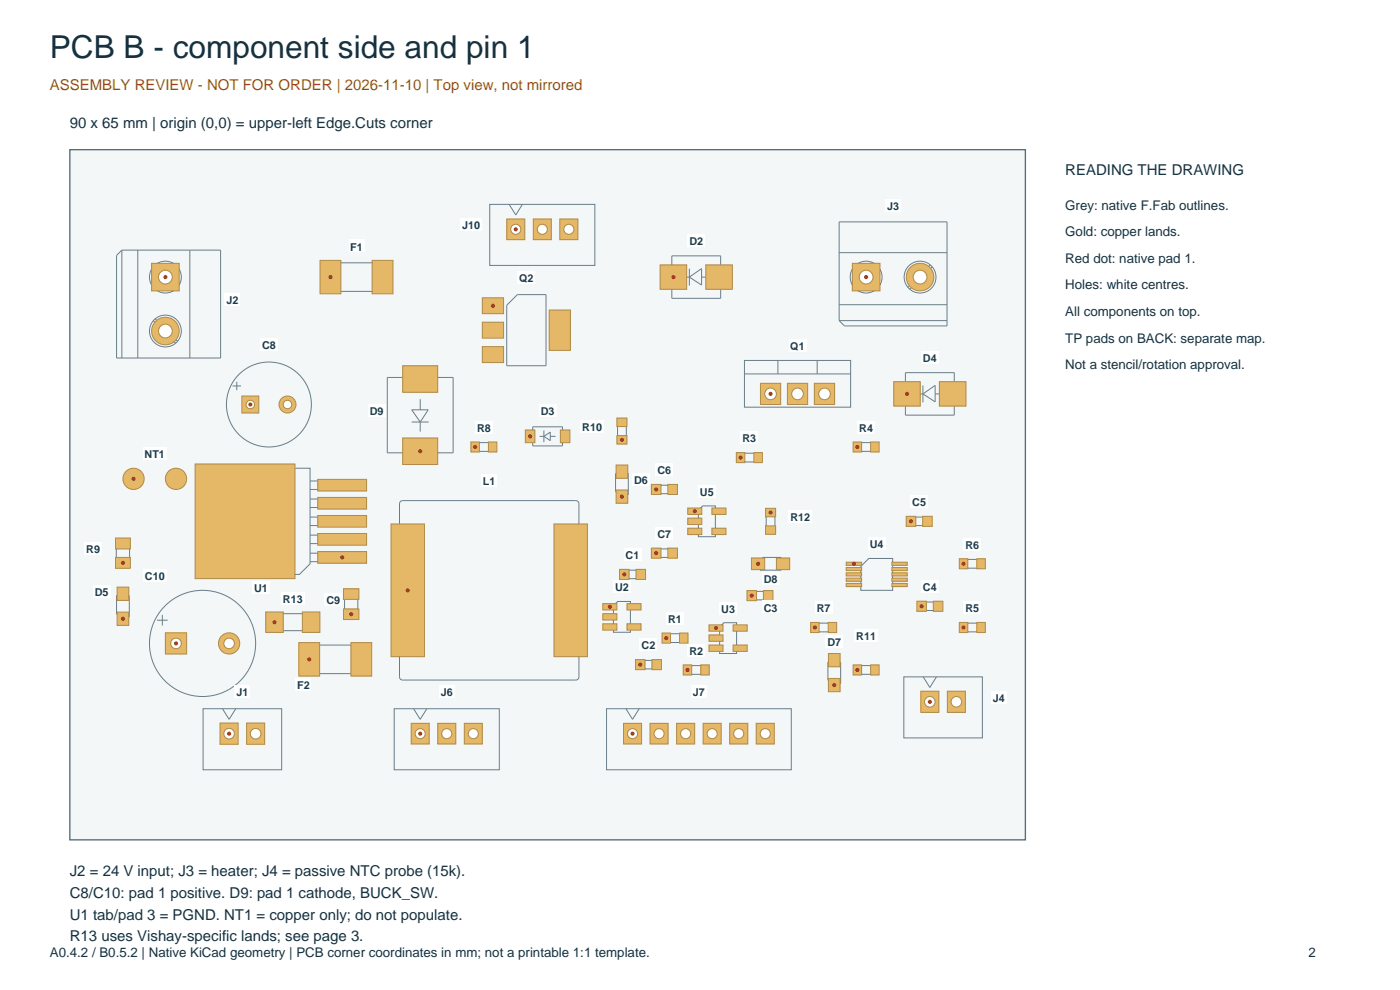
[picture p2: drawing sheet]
<svg xmlns="http://www.w3.org/2000/svg" width="297mm" height="210mm" viewBox="0 0 297 210" stroke-linecap="round" stroke-linejoin="round" font-family="sans-serif">
<path d="M14.8 31.8h202.7v146.4h-202.7z" fill-rule="evenodd" fill="#f3f7f8" stroke="#546c78" stroke-width=".28"/>
<path d="M132.4 120.9h3.6v1.8h-3.6z" fill="none" stroke="#687d89" stroke-width=".21"/>
<path d="M131.4 120.8h2.1v2.1h-2.1z" fill-rule="evenodd" fill="#e5b867" stroke="#ae8943" stroke-width=".21"/>
<circle cx="132.4" cy="121.8" r=".44" fill="#a62f24"/>
<path d="M134.9 120.8h2.1v2.1h-2.1z" fill-rule="evenodd" fill="#e5b867" stroke="#ae8943" stroke-width=".21"/>
<path d="M132.4 116.3h3.6v2.7h-3.6z" fill-rule="evenodd" fill="#fff"/>
<g fill="none" stroke="#687d89" stroke-width=".21">
<path d="M33.3 131.6h2.3M34.4 130.4v2.3"/>
<circle cx="43" cy="136.5" r="11.3"/>
</g>
<path d="M35.1 134.2h4.5v4.5h-4.5z" fill-rule="evenodd" fill="#e5b867" stroke="#ae8943" stroke-width=".21"/>
<circle cx="37.3" cy="136.5" r="1.13" fill="#fff" stroke="#ae8943" stroke-width=".21"/>
<circle cx="37.3" cy="136.5" r=".44" fill="#a62f24"/>
<circle cx="48.6" cy="136.5" r="2.25" fill="#e5b867" stroke="#ae8943" stroke-width=".21"/>
<circle cx="48.6" cy="136.5" r="1.13" fill="#fff" stroke="#ae8943" stroke-width=".21"/>
<path d="M30.4 120.7h4.9v2.6h-4.9z" fill-rule="evenodd" fill="#fff"/>
<path d="M135.8 140.1h3.6v1.8h-3.6z" fill="none" stroke="#687d89" stroke-width=".21"/>
<path d="M134.8 139.9h2v2.2h-2z" fill-rule="evenodd" fill="#e5b867" stroke="#ae8943" stroke-width=".21"/>
<circle cx="135.8" cy="141" r=".44" fill="#a62f24"/>
<path d="M138.3 139.9h2v2.2h-2z" fill-rule="evenodd" fill="#e5b867" stroke="#ae8943" stroke-width=".21"/>
<path d="M135.8 135.5h3.6v2.6h-3.6z" fill-rule="evenodd" fill="#fff"/>
<path d="M159.4 125.4h3.6v1.8h-3.6z" fill="none" stroke="#687d89" stroke-width=".21"/>
<path d="M158.5 125.3h2v2.1h-2z" fill-rule="evenodd" fill="#e5b867" stroke="#ae8943" stroke-width=".21"/>
<circle cx="159.5" cy="126.3" r=".44" fill="#a62f24"/>
<path d="M162 125.3h2v2.1h-2z" fill-rule="evenodd" fill="#e5b867" stroke="#ae8943" stroke-width=".21"/>
<path d="M161.7 127.4h3.6v2.7h-3.6z" fill-rule="evenodd" fill="#fff"/>
<path d="M195.5 127.7h3.6v1.8h-3.6z" fill="none" stroke="#687d89" stroke-width=".21"/>
<path d="M194.5 127.5h2v2.2h-2z" fill-rule="evenodd" fill="#e5b867" stroke="#ae8943" stroke-width=".21"/>
<circle cx="195.5" cy="128.6" r=".44" fill="#a62f24"/>
<path d="M198 127.5h2v2.2h-2z" fill-rule="evenodd" fill="#e5b867" stroke="#ae8943" stroke-width=".21"/>
<path d="M195.4 123.1h3.7v2.6h-3.7z" fill-rule="evenodd" fill="#fff"/>
<path d="M193.2 109.7h3.6v1.8h-3.6z" fill="none" stroke="#687d89" stroke-width=".21"/>
<path d="M192.2 109.5h2.1v2.2h-2.1z" fill-rule="evenodd" fill="#e5b867" stroke="#ae8943" stroke-width=".21"/>
<circle cx="193.3" cy="110.6" r=".44" fill="#a62f24"/>
<path d="M195.7 109.5h2.1v2.2h-2.1z" fill-rule="evenodd" fill="#e5b867" stroke="#ae8943" stroke-width=".21"/>
<path d="M193.2 105.1h3.6v2.6h-3.6z" fill-rule="evenodd" fill="#fff"/>
<path d="M139.1 102.9h3.7v1.8h-3.7z" fill="none" stroke="#687d89" stroke-width=".21"/>
<path d="M138.2 102.8h2v2.1h-2z" fill-rule="evenodd" fill="#e5b867" stroke="#ae8943" stroke-width=".21"/>
<circle cx="139.2" cy="103.8" r=".44" fill="#a62f24"/>
<path d="M141.7 102.8h2v2.1h-2z" fill-rule="evenodd" fill="#e5b867" stroke="#ae8943" stroke-width=".21"/>
<path d="M139.1 98.3h3.7v2.7h-3.7z" fill-rule="evenodd" fill="#fff"/>
<path d="M139.1 116.4h3.7v1.8h-3.7z" fill="none" stroke="#687d89" stroke-width=".21"/>
<path d="M138.2 116.3h2v2.1h-2z" fill-rule="evenodd" fill="#e5b867" stroke="#ae8943" stroke-width=".21"/>
<circle cx="139.2" cy="117.3" r=".44" fill="#a62f24"/>
<path d="M141.7 116.3h2v2.1h-2z" fill-rule="evenodd" fill="#e5b867" stroke="#ae8943" stroke-width=".21"/>
<path d="M139.1 111.8h3.7v2.7h-3.7z" fill-rule="evenodd" fill="#fff"/>
<g fill="none" stroke="#687d89" stroke-width=".21">
<path d="M49.3 81.9h1.8M50.2 81v1.8"/>
<circle cx="57" cy="85.8" r="9"/>
</g>
<path d="M51.3 84h3.6v3.6h-3.6z" fill-rule="evenodd" fill="#e5b867" stroke="#ae8943" stroke-width=".21"/>
<circle cx="53.1" cy="85.8" r=".9" fill="#fff" stroke="#ae8943" stroke-width=".21"/>
<circle cx="53.1" cy="85.8" r=".44" fill="#a62f24"/>
<circle cx="61" cy="85.8" r="1.8" fill="#e5b867" stroke="#ae8943" stroke-width=".21"/>
<circle cx="61" cy="85.8" r=".9" fill="#fff" stroke="#ae8943" stroke-width=".21"/>
<path d="M55.2 71.7h3.7v2.6h-3.7z" fill-rule="evenodd" fill="#fff"/>
<path d="M73.1 125.9h2.8v4.5h-2.8z" fill="none" stroke="#687d89" stroke-width=".21"/>
<path d="M72.9 129.2h3.2v2.2h-3.2z" fill-rule="evenodd" fill="#e5b867" stroke="#ae8943" stroke-width=".21"/>
<circle cx="74.5" cy="130.3" r=".44" fill="#a62f24"/>
<path d="M72.9 124.9h3.2v2.2h-3.2z" fill-rule="evenodd" fill="#e5b867" stroke="#ae8943" stroke-width=".21"/>
<path d="M68.9 125.9h3.6v2.6h-3.6z" fill-rule="evenodd" fill="#fff"/>
<path d="M142.5 54.3h10.4v9h-10.4zM144.2 58.8h2M146.2 57v3.6M146.2 58.8l2.6-1.8v3.5zM148.8 58.8h2.3" fill="none" stroke="#687d89" stroke-width=".21"/>
<path d="M140 56.2h5.7v5.2h-5.7z" fill-rule="evenodd" fill="#e5b867" stroke="#ae8943" stroke-width=".21"/>
<circle cx="142.9" cy="58.8" r=".44" fill="#a62f24"/>
<path d="M149.7 56.2h5.7v5.2h-5.7z" fill-rule="evenodd" fill="#e5b867" stroke="#ae8943" stroke-width=".21"/>
<path d="M145.9 49.7h3.6v2.7h-3.6z" fill-rule="evenodd" fill="#fff"/>
<path d="M113 90.5h6.3v4.1h-6.3zM114.5 92.6h.9M115.4 91.3v2.5M115.4 92.6l1.3-.9v1.8zM116.7 92.6h1.2" fill="none" stroke="#687d89" stroke-width=".21"/>
<path d="M111.4 91.2h2.1v2.7h-2.1z" fill-rule="evenodd" fill="#e5b867" stroke="#ae8943" stroke-width=".21"/>
<circle cx="112.5" cy="92.6" r=".44" fill="#a62f24"/>
<path d="M118.9 91.2h2v2.7h-2z" fill-rule="evenodd" fill="#e5b867" stroke="#ae8943" stroke-width=".21"/>
<path d="M114.4 85.8h3.6v2.6h-3.6z" fill-rule="evenodd" fill="#fff"/>
<path d="M192.1 79h10.3v9.1h-10.3zM193.8 83.6h2M195.8 81.8v3.6M195.8 83.6l2.6-1.8v3.4zM198.4 83.6h2.2" fill="none" stroke="#687d89" stroke-width=".21"/>
<path d="M189.6 81h5.6v5.1h-5.6z" fill-rule="evenodd" fill="#e5b867" stroke="#ae8943" stroke-width=".21"/>
<circle cx="192.4" cy="83.6" r=".44" fill="#a62f24"/>
<path d="M199.3 81h5.6v5.1h-5.6z" fill-rule="evenodd" fill="#e5b867" stroke="#ae8943" stroke-width=".21"/>
<path d="M195.4 74.5h3.7v2.6h-3.7z" fill-rule="evenodd" fill="#fff"/>
<path d="M24.7 126.3h2.7v4.6h-2l-.7-.7z" fill="none" stroke="#687d89" stroke-width=".21"/>
<path d="M24.8 129.8h2.5v2.9h-2.5z" fill-rule="evenodd" fill="#e5b867" stroke="#ae8943" stroke-width=".21"/>
<circle cx="26.1" cy="131.2" r=".44" fill="#a62f24"/>
<path d="M24.8 124.5h2.5v2.9h-2.5z" fill-rule="evenodd" fill="#e5b867" stroke="#ae8943" stroke-width=".21"/>
<path d="M19.8 124.1h3.6v2.6h-3.6z" fill-rule="evenodd" fill="#fff"/>
<path d="M130.6 100.4h2.7v4.6h-2l-.7-.7z" fill="none" stroke="#687d89" stroke-width=".21"/>
<path d="M130.7 103.9h2.5v2.9h-2.5z" fill-rule="evenodd" fill="#e5b867" stroke="#ae8943" stroke-width=".21"/>
<circle cx="131.9" cy="105.3" r=".44" fill="#a62f24"/>
<path d="M130.7 98.6h2.5v2.9h-2.5z" fill-rule="evenodd" fill="#e5b867" stroke="#ae8943" stroke-width=".21"/>
<path d="M134.2 100.4h3.6v2.7h-3.6z" fill-rule="evenodd" fill="#fff"/>
<path d="M175.6 140.4h2.7v4.5h-2l-.7-.6z" fill="none" stroke="#687d89" stroke-width=".21"/>
<path d="M175.7 143.9h2.5v2.8h-2.5z" fill-rule="evenodd" fill="#e5b867" stroke="#ae8943" stroke-width=".21"/>
<circle cx="177" cy="145.3" r=".44" fill="#a62f24"/>
<path d="M175.7 138.6h2.5v2.8h-2.5z" fill-rule="evenodd" fill="#e5b867" stroke="#ae8943" stroke-width=".21"/>
<path d="M175.2 134.8h3.6v2.6h-3.6z" fill-rule="evenodd" fill="#fff"/>
<path d="M161.9 118.2h3.8v2.7h-4.5v-2z" fill="none" stroke="#687d89" stroke-width=".21"/>
<path d="M159.4 118.4h2.8v2.4h-2.8z" fill-rule="evenodd" fill="#e5b867" stroke="#ae8943" stroke-width=".21"/>
<circle cx="160.8" cy="119.6" r=".44" fill="#a62f24"/>
<path d="M164.7 118.4h2.8v2.4h-2.8z" fill-rule="evenodd" fill="#e5b867" stroke="#ae8943" stroke-width=".21"/>
<path d="M161.7 121.4h3.6v2.6h-3.6z" fill-rule="evenodd" fill="#fff"/>
<path d="M82.2 80.1h13.9v16h-13.9zM87.3 89.5h3.6M87.3 86.9h3.5l-1.7 2.6zM89.1 84.7v2.2M89.1 89.5v2.1" fill="none" stroke="#687d89" stroke-width=".21"/>
<path d="M85.4 92.9h7.5v5.6h-7.5z" fill-rule="evenodd" fill="#e5b867" stroke="#ae8943" stroke-width=".21"/>
<circle cx="89.1" cy="95.7" r=".44" fill="#a62f24"/>
<path d="M85.4 77.6h7.5v5.6h-7.5z" fill-rule="evenodd" fill="#e5b867" stroke="#ae8943" stroke-width=".21"/>
<path d="M78.1 85.8h3.6v2.6h-3.6z" fill-rule="evenodd" fill="#fff"/>
<path d="M68.8 55.7h13.7v6.1h-13.7z" fill="none" stroke="#687d89" stroke-width=".21"/>
<path d="M67.9 55.2h4.4v7.1h-4.4z" fill-rule="evenodd" fill="#e5b867" stroke="#ae8943" stroke-width=".21"/>
<circle cx="70.1" cy="58.8" r=".44" fill="#a62f24"/>
<path d="M79 55.2h4.4v7.1h-4.4z" fill-rule="evenodd" fill="#e5b867" stroke="#ae8943" stroke-width=".21"/>
<path d="M73.9 50.9h3.4v2.6h-3.4z" fill-rule="evenodd" fill="#fff"/>
<path d="M64.3 136.8h13.7v6.1h-13.7z" fill="none" stroke="#687d89" stroke-width=".21"/>
<path d="M63.4 136.3h4.4v7.1h-4.4z" fill-rule="evenodd" fill="#e5b867" stroke="#ae8943" stroke-width=".21"/>
<circle cx="65.6" cy="139.9" r=".44" fill="#a62f24"/>
<path d="M74.4 136.3h4.5v7.1h-4.5z" fill-rule="evenodd" fill="#e5b867" stroke="#ae8943" stroke-width=".21"/>
<path d="M62.7 143.9h3.4v2.6h-3.4z" fill-rule="evenodd" fill="#fff"/>
<path d="M43.1 150.3h16.7v13h-16.7zM47.2 150.3l1.4 2.3 1.4-2.3" fill="none" stroke="#687d89" stroke-width=".21"/>
<path d="M46.7 153.4h3.8v4.5h-3.8z" fill-rule="evenodd" fill="#e5b867" stroke="#ae8943" stroke-width=".21"/>
<circle cx="48.6" cy="155.6" r="1.13" fill="#fff" stroke="#ae8943" stroke-width=".21"/>
<circle cx="48.6" cy="155.6" r=".44" fill="#a62f24"/>
<path d="M52.3 153.4h3.8v4.5h-3.8z" fill-rule="evenodd" fill="#e5b867" stroke="#ae8943" stroke-width=".21"/>
<circle cx="54.2" cy="155.6" r="1.13" fill="#fff" stroke="#ae8943" stroke-width=".21"/>
<path d="M49.8 145.3h3.2v2.7h-3.2z" fill-rule="evenodd" fill="#fff"/>
<path d="M103.9 43.3h22.3v13h-22.3zM108 43.3l1.4 2.3 1.4-2.3" fill="none" stroke="#687d89" stroke-width=".21"/>
<path d="M107.5 46.4h3.8v4.4h-3.8z" fill-rule="evenodd" fill="#e5b867" stroke="#ae8943" stroke-width=".21"/>
<circle cx="109.4" cy="48.6" r="1.07" fill="#fff" stroke="#ae8943" stroke-width=".21"/>
<circle cx="109.4" cy="48.6" r=".44" fill="#a62f24"/>
<path d="M113.1 46.4h3.9v4.4h-3.9z" fill-rule="evenodd" fill="#e5b867" stroke="#ae8943" stroke-width=".21"/>
<circle cx="115" cy="48.6" r="1.07" fill="#fff" stroke="#ae8943" stroke-width=".21"/>
<path d="M118.8 46.4h3.8v4.4h-3.8z" fill-rule="evenodd" fill="#e5b867" stroke="#ae8943" stroke-width=".21"/>
<circle cx="120.7" cy="48.6" r="1.07" fill="#fff" stroke="#ae8943" stroke-width=".21"/>
<path d="M97.7 46.3h4.5v2.7h-4.5z" fill-rule="evenodd" fill="#fff"/>
<g fill="none" stroke="#687d89" stroke-width=".21">
<path d="M24.7 54.2l1.2-1.1h20.9v22.8h-22.1zM25.9 53.1v22.8M29.2 53.1v22.8M32.5 56.6l4.7 4.7M32.9 56.2l4.8 4.7M40.3 53.1v22.8M32.5 68.1l4.7 4.7M32.9 67.7l4.8 4.7"/>
<circle cx="35.1" cy="58.8" r="3.4"/>
<circle cx="35.1" cy="70.2" r="3.4"/>
</g>
<path d="M32.2 55.9h5.8v5.8h-5.8z" fill-rule="evenodd" fill="#e5b867" stroke="#ae8943" stroke-width=".21"/>
<circle cx="35.1" cy="58.8" r="1.46" fill="#fff" stroke="#ae8943" stroke-width=".21"/>
<circle cx="35.1" cy="58.8" r=".44" fill="#a62f24"/>
<circle cx="35.1" cy="70.2" r="2.93" fill="#e5b867" stroke="#ae8943" stroke-width=".21"/>
<circle cx="35.1" cy="70.2" r="1.46" fill="#fff" stroke="#ae8943" stroke-width=".21"/>
<path d="M47.7 62.2h3.3v2.7h-3.3z" fill-rule="evenodd" fill="#fff"/>
<g fill="none" stroke="#687d89" stroke-width=".21">
<path d="M178 47.1h22.9v22h-21.8l-1.1-1.1zM178 53.6h22.9M185.9 56.2l-4.7 4.7M186.3 56.6l-4.7 4.7M197.3 56.2l-4.7 4.7M197.7 56.6l-4.7 4.7M178 64.6h22.9M178 68h22.9"/>
<circle cx="183.7" cy="58.8" r="3.4"/>
<circle cx="195.2" cy="58.8" r="3.4"/>
</g>
<path d="M180.8 55.9h5.9v5.8h-5.9z" fill-rule="evenodd" fill="#e5b867" stroke="#ae8943" stroke-width=".21"/>
<circle cx="183.7" cy="58.8" r="1.46" fill="#fff" stroke="#ae8943" stroke-width=".21"/>
<circle cx="183.7" cy="58.8" r=".44" fill="#a62f24"/>
<circle cx="195.2" cy="58.8" r="2.93" fill="#e5b867" stroke="#ae8943" stroke-width=".21"/>
<circle cx="195.2" cy="58.8" r="1.46" fill="#fff" stroke="#ae8943" stroke-width=".21"/>
<path d="M187.8 42.3h3.3v2.6h-3.3z" fill-rule="evenodd" fill="#fff"/>
<path d="M191.7 143.6h16.7v12.9h-16.7zM195.8 143.6l1.5 2.2 1.4-2.2" fill="none" stroke="#687d89" stroke-width=".21"/>
<path d="M195.3 146.6h3.9v4.5h-3.9z" fill-rule="evenodd" fill="#e5b867" stroke="#ae8943" stroke-width=".21"/>
<circle cx="197.3" cy="148.9" r="1.13" fill="#fff" stroke="#ae8943" stroke-width=".21"/>
<circle cx="197.3" cy="148.9" r=".44" fill="#a62f24"/>
<path d="M201 146.6h3.8v4.5h-3.8z" fill-rule="evenodd" fill="#e5b867" stroke="#ae8943" stroke-width=".21"/>
<circle cx="202.9" cy="148.9" r="1.13" fill="#fff" stroke="#ae8943" stroke-width=".21"/>
<path d="M210.3 146.6h3.2v2.6h-3.2z" fill-rule="evenodd" fill="#fff"/>
<path d="M83.6 150.3h22.3v13h-22.3zM87.7 150.3l1.4 2.3 1.5-2.3" fill="none" stroke="#687d89" stroke-width=".21"/>
<path d="M87.2 153.4h3.9v4.4h-3.9z" fill-rule="evenodd" fill="#e5b867" stroke="#ae8943" stroke-width=".21"/>
<circle cx="89.1" cy="155.6" r="1.07" fill="#fff" stroke="#ae8943" stroke-width=".21"/>
<circle cx="89.1" cy="155.6" r=".44" fill="#a62f24"/>
<path d="M92.9 153.4h3.8v4.4h-3.8z" fill-rule="evenodd" fill="#e5b867" stroke="#ae8943" stroke-width=".21"/>
<circle cx="94.8" cy="155.6" r="1.07" fill="#fff" stroke="#ae8943" stroke-width=".21"/>
<path d="M98.5 153.4h3.8v4.4h-3.8z" fill-rule="evenodd" fill="#e5b867" stroke="#ae8943" stroke-width=".21"/>
<circle cx="100.4" cy="155.6" r="1.07" fill="#fff" stroke="#ae8943" stroke-width=".21"/>
<path d="M93.1 145.3h3.3v2.7h-3.3z" fill-rule="evenodd" fill="#fff"/>
<path d="M128.7 150.3h39.2v13h-39.2zM132.8 150.3l1.4 2.3 1.4-2.3" fill="none" stroke="#687d89" stroke-width=".21"/>
<path d="M132.3 153.4h3.8v4.4h-3.8z" fill-rule="evenodd" fill="#e5b867" stroke="#ae8943" stroke-width=".21"/>
<circle cx="134.2" cy="155.6" r="1.07" fill="#fff" stroke="#ae8943" stroke-width=".21"/>
<circle cx="134.2" cy="155.6" r=".44" fill="#a62f24"/>
<path d="M137.9 153.4h3.8v4.4h-3.8z" fill-rule="evenodd" fill="#e5b867" stroke="#ae8943" stroke-width=".21"/>
<circle cx="139.8" cy="155.6" r="1.07" fill="#fff" stroke="#ae8943" stroke-width=".21"/>
<path d="M143.5 153.4h3.9v4.4h-3.9z" fill-rule="evenodd" fill="#e5b867" stroke="#ae8943" stroke-width=".21"/>
<circle cx="145.5" cy="155.6" r="1.07" fill="#fff" stroke="#ae8943" stroke-width=".21"/>
<path d="M149.2 153.4h3.8v4.4h-3.8z" fill-rule="evenodd" fill="#e5b867" stroke="#ae8943" stroke-width=".21"/>
<circle cx="151.1" cy="155.6" r="1.07" fill="#fff" stroke="#ae8943" stroke-width=".21"/>
<path d="M154.8 153.4h3.8v4.4h-3.8z" fill-rule="evenodd" fill="#e5b867" stroke="#ae8943" stroke-width=".21"/>
<circle cx="156.7" cy="155.6" r="1.07" fill="#fff" stroke="#ae8943" stroke-width=".21"/>
<path d="M160.4 153.4h3.9v4.4h-3.9z" fill-rule="evenodd" fill="#e5b867" stroke="#ae8943" stroke-width=".21"/>
<circle cx="162.3" cy="155.6" r="1.07" fill="#fff" stroke="#ae8943" stroke-width=".21"/>
<path d="M146.6 145.3h3.3v2.7h-3.3z" fill-rule="evenodd" fill="#fff"/>
<path d="M85 106.4l.4-.2h36.7l.5 .2 .2 .5v36.7l-.2 .5-.5 .2h-36.7l-.4-.2-.2-.5v-36.7z" fill="none" stroke="#687d89" stroke-width=".21"/>
<path d="M83 111.1h7v28.2h-7z" fill-rule="evenodd" fill="#e5b867" stroke="#ae8943" stroke-width=".21"/>
<circle cx="86.5" cy="125.2" r=".44" fill="#a62f24"/>
<path d="M117.5 111.1h7.1v28.2h-7.1z" fill-rule="evenodd" fill="#e5b867" stroke="#ae8943" stroke-width=".21"/>
<path d="M102.1 100.6h3.4v2.7h-3.4z" fill-rule="evenodd" fill="#fff"/>
<circle cx="28.3" cy="101.6" r="2.25" fill="#e5b867" stroke="#ae8943" stroke-width=".21"/>
<circle cx="28.3" cy="101.6" r=".44" fill="#a62f24"/>
<circle cx="37.3" cy="101.6" r="2.25" fill="#e5b867" stroke="#ae8943" stroke-width=".21"/>
<path d="M30.3 94.8h5.1v2.6h-5.1z" fill-rule="evenodd" fill="#fff"/>
<path d="M157.9 76.5h22.6v9.9h-22.6zM157.9 79.3h22.6M165 76.5v2.8M173.4 76.5v2.8" fill="none" stroke="#687d89" stroke-width=".21"/>
<path d="M161.3 81.3h4.3v4.5h-4.3z" fill-rule="evenodd" fill="#e5b867" stroke="#ae8943" stroke-width=".21"/>
<circle cx="163.5" cy="83.6" r="1.24" fill="#fff" stroke="#ae8943" stroke-width=".21"/>
<circle cx="163.5" cy="83.6" r=".44" fill="#a62f24"/>
<path d="M167 81.3h4.3v4.5h-4.3z" fill-rule="evenodd" fill="#e5b867" stroke="#ae8943" stroke-width=".21"/>
<circle cx="169.2" cy="83.6" r="1.24" fill="#fff" stroke="#ae8943" stroke-width=".21"/>
<path d="M172.8 81.3h4.3v4.5h-4.3z" fill-rule="evenodd" fill="#e5b867" stroke="#ae8943" stroke-width=".21"/>
<circle cx="174.9" cy="83.6" r="1.24" fill="#fff" stroke="#ae8943" stroke-width=".21"/>
<path d="M167.3 72h3.8v2.7h-3.8z" fill-rule="evenodd" fill="#fff"/>
<path d="M109.8 62.5h6v15.1h-8.3v-12.9z" fill="none" stroke="#687d89" stroke-width=".21"/>
<path d="M102.3 63.2h4.5v3.3h-4.5z" fill-rule="evenodd" fill="#e5b867" stroke="#ae8943" stroke-width=".21"/>
<circle cx="104.6" cy="64.9" r=".44" fill="#a62f24"/>
<g fill="#e5b867" stroke="#ae8943" stroke-width=".21">
<path d="M102.3 68.4h4.5v3.3h-4.5z" fill-rule="evenodd"/>
<path d="M116.5 65.8h4.5v8.5h-4.5z" fill-rule="evenodd"/>
<path d="M102.3 73.5h4.5v3.4h-4.5z" fill-rule="evenodd"/>
</g>
<path d="M109.8 57.6h3.7v2.7h-3.7z" fill-rule="evenodd" fill="#fff"/>
<path d="M141.4 134.4h3.6v1.9h-3.6z" fill="none" stroke="#687d89" stroke-width=".21"/>
<path d="M140.4 134.3h1.8v2.1h-1.8z" fill-rule="evenodd" fill="#e5b867" stroke="#ae8943" stroke-width=".21"/>
<circle cx="141.3" cy="135.4" r=".44" fill="#a62f24"/>
<path d="M144.2 134.3h1.8v2.1h-1.8z" fill-rule="evenodd" fill="#e5b867" stroke="#ae8943" stroke-width=".21"/>
<path d="M141.4 129.8h3.6v2.7h-3.6z" fill-rule="evenodd" fill="#fff"/>
<path d="M131 89.6h1.9v3.6h-1.9z" fill="none" stroke="#687d89" stroke-width=".21"/>
<path d="M130.9 92.4h2.1v1.8h-2.1z" fill-rule="evenodd" fill="#e5b867" stroke="#ae8943" stroke-width=".21"/>
<circle cx="131.9" cy="93.3" r=".44" fill="#a62f24"/>
<path d="M130.9 88.7h2.1v1.8h-2.1z" fill-rule="evenodd" fill="#e5b867" stroke="#ae8943" stroke-width=".21"/>
<path d="M123.2 89.1h4.9v2.7h-4.9z" fill-rule="evenodd" fill="#fff"/>
<path d="M181.9 141.2h3.6v1.8h-3.6z" fill="none" stroke="#687d89" stroke-width=".21"/>
<path d="M181 141h1.8v2.2h-1.8z" fill-rule="evenodd" fill="#e5b867" stroke="#ae8943" stroke-width=".21"/>
<circle cx="181.9" cy="142.1" r=".44" fill="#a62f24"/>
<path d="M184.7 141h1.8v2.2h-1.8z" fill-rule="evenodd" fill="#e5b867" stroke="#ae8943" stroke-width=".21"/>
<path d="M181.3 133.5h4.9v2.7h-4.9z" fill-rule="evenodd" fill="#fff"/>
<path d="M162.5 108.8h1.9v3.6h-1.9z" fill="none" stroke="#687d89" stroke-width=".21"/>
<path d="M162.4 107.8h2.1v1.8h-2.1z" fill-rule="evenodd" fill="#e5b867" stroke="#ae8943" stroke-width=".21"/>
<circle cx="163.5" cy="108.7" r=".44" fill="#a62f24"/>
<path d="M162.4 111.5h2.1v1.8h-2.1z" fill-rule="evenodd" fill="#e5b867" stroke="#ae8943" stroke-width=".21"/>
<path d="M167.3 108.3h4.9v2.6h-4.9z" fill-rule="evenodd" fill="#fff"/>
<path d="M58.5 130.2h7.2v3.6h-7.2z" fill="none" stroke="#687d89" stroke-width=".21"/>
<path d="M56.4 129.8h3.7v4.4h-3.7z" fill-rule="evenodd" fill="#e5b867" stroke="#ae8943" stroke-width=".21"/>
<circle cx="58.2" cy="132" r=".44" fill="#a62f24"/>
<path d="M64.1 129.8h3.8v4.4h-3.8z" fill-rule="evenodd" fill="#e5b867" stroke="#ae8943" stroke-width=".21"/>
<path d="M59.7 125.6h4.9v2.6h-4.9z" fill-rule="evenodd" fill="#fff"/>
<path d="M145.9 141.2h3.6v1.8h-3.6z" fill="none" stroke="#687d89" stroke-width=".21"/>
<path d="M144.9 141h1.8v2.2h-1.8z" fill-rule="evenodd" fill="#e5b867" stroke="#ae8943" stroke-width=".21"/>
<circle cx="145.8" cy="142.1" r=".44" fill="#a62f24"/>
<path d="M148.7 141h1.8v2.2h-1.8z" fill-rule="evenodd" fill="#e5b867" stroke="#ae8943" stroke-width=".21"/>
<path d="M145.9 136.6h3.6v2.6h-3.6z" fill-rule="evenodd" fill="#fff"/>
<path d="M157.2 96.1h3.6v1.9h-3.6z" fill="none" stroke="#687d89" stroke-width=".21"/>
<path d="M156.2 96h1.8v2.1h-1.8z" fill-rule="evenodd" fill="#e5b867" stroke="#ae8943" stroke-width=".21"/>
<circle cx="157.1" cy="97.1" r=".44" fill="#a62f24"/>
<path d="M159.9 96h1.8v2.1h-1.8z" fill-rule="evenodd" fill="#e5b867" stroke="#ae8943" stroke-width=".21"/>
<path d="M157.1 91.6h3.7v2.6h-3.7z" fill-rule="evenodd" fill="#fff"/>
<path d="M181.9 93.9h3.6v1.8h-3.6z" fill="none" stroke="#687d89" stroke-width=".21"/>
<path d="M181 93.7h1.8v2.2h-1.8z" fill-rule="evenodd" fill="#e5b867" stroke="#ae8943" stroke-width=".21"/>
<circle cx="181.9" cy="94.8" r=".44" fill="#a62f24"/>
<path d="M184.7 93.7h1.8v2.2h-1.8z" fill-rule="evenodd" fill="#e5b867" stroke="#ae8943" stroke-width=".21"/>
<path d="M181.9 89.3h3.7v2.6h-3.7z" fill-rule="evenodd" fill="#fff"/>
<path d="M204.5 132.2h3.6v1.8h-3.6z" fill="none" stroke="#687d89" stroke-width=".21"/>
<path d="M203.5 132h1.8v2.2h-1.8z" fill-rule="evenodd" fill="#e5b867" stroke="#ae8943" stroke-width=".21"/>
<circle cx="204.4" cy="133.1" r=".44" fill="#a62f24"/>
<path d="M207.2 132h1.8v2.2h-1.8z" fill-rule="evenodd" fill="#e5b867" stroke="#ae8943" stroke-width=".21"/>
<path d="M204.4 127.6h3.7v2.6h-3.7z" fill-rule="evenodd" fill="#fff"/>
<path d="M204.5 118.7h3.6v1.8h-3.6z" fill="none" stroke="#687d89" stroke-width=".21"/>
<path d="M203.5 118.5h1.8v2.2h-1.8z" fill-rule="evenodd" fill="#e5b867" stroke="#ae8943" stroke-width=".21"/>
<circle cx="204.4" cy="119.6" r=".44" fill="#a62f24"/>
<path d="M207.2 118.5h1.8v2.2h-1.8z" fill-rule="evenodd" fill="#e5b867" stroke="#ae8943" stroke-width=".21"/>
<path d="M204.4 114.1h3.7v2.6h-3.7z" fill-rule="evenodd" fill="#fff"/>
<path d="M172.9 132.2h3.6v1.8h-3.6z" fill="none" stroke="#687d89" stroke-width=".21"/>
<path d="M172 132h1.8v2.2h-1.8z" fill-rule="evenodd" fill="#e5b867" stroke="#ae8943" stroke-width=".21"/>
<circle cx="172.9" cy="133.1" r=".44" fill="#a62f24"/>
<path d="M175.7 132h1.8v2.2h-1.8z" fill-rule="evenodd" fill="#e5b867" stroke="#ae8943" stroke-width=".21"/>
<path d="M172.9 127.6h3.7v2.6h-3.7z" fill-rule="evenodd" fill="#fff"/>
<path d="M100.9 93.9h3.6v1.8h-3.6z" fill="none" stroke="#687d89" stroke-width=".21"/>
<path d="M99.9 93.7h1.8v2.2h-1.8z" fill-rule="evenodd" fill="#e5b867" stroke="#ae8943" stroke-width=".21"/>
<circle cx="100.8" cy="94.8" r=".44" fill="#a62f24"/>
<path d="M103.6 93.7h1.8v2.2h-1.8z" fill-rule="evenodd" fill="#e5b867" stroke="#ae8943" stroke-width=".21"/>
<path d="M100.8 89.3h3.7v2.6h-3.7z" fill-rule="evenodd" fill="#fff"/>
<path d="M24.7 115.1h2.8v4.5h-2.8z" fill="none" stroke="#687d89" stroke-width=".21"/>
<path d="M24.5 118.2h3.2v2.3h-3.2z" fill-rule="evenodd" fill="#e5b867" stroke="#ae8943" stroke-width=".21"/>
<circle cx="26.1" cy="119.4" r=".44" fill="#a62f24"/>
<path d="M24.5 114.1h3.2v2.3h-3.2z" fill-rule="evenodd" fill="#e5b867" stroke="#ae8943" stroke-width=".21"/>
<path d="M18 115h3.6v2.7h-3.6z" fill-rule="evenodd" fill="#fff"/>
<path d="M44.9 99.3h20.9v20.3l-2.3 2.2h-18.6zM44.9 99.3h-2.2v22.5h2.2M65.8 102h10.6v1.8h-10.6M65.8 105.9h10.6v1.8h-10.6M65.8 109.7h10.6v1.8h-10.6M65.8 113.5h10.6v1.8h-10.6M65.8 117.3h10.6v1.8h-10.6" fill="none" stroke="#687d89" stroke-width=".21"/>
<path d="M67.4 117h10.4v2.5h-10.4z" fill-rule="evenodd" fill="#e5b867" stroke="#ae8943" stroke-width=".21"/>
<circle cx="72.6" cy="118.2" r=".44" fill="#a62f24"/>
<g fill="#e5b867" stroke="#ae8943" stroke-width=".21">
<path d="M67.4 113.2h10.4v2.5h-10.4z" fill-rule="evenodd"/>
<path d="M67.4 109.3h10.4v2.5h-10.4z" fill-rule="evenodd"/>
<path d="M41.4 98.4h21.2v24.3h-21.2z" fill-rule="evenodd"/>
<path d="M67.4 105.5h10.4v2.5h-10.4z" fill-rule="evenodd"/>
<path d="M67.4 101.7h10.4v2.5h-10.4z" fill-rule="evenodd"/>
</g>
<path d="M53.5 123.3h3.7v2.6h-3.7z" fill-rule="evenodd" fill="#fff"/>
<path d="M130.1 128.5l.9-.9h2.7v6.5h-3.6z" fill="none" stroke="#687d89" stroke-width=".21"/>
<path d="M127.9 128h3v1.4h-3z" fill-rule="evenodd" fill="#e5b867" stroke="#ae8943" stroke-width=".21"/>
<circle cx="129.4" cy="128.7" r=".44" fill="#a62f24"/>
<g fill="#e5b867" stroke="#ae8943" stroke-width=".21">
<path d="M127.9 130.2h3v1.3h-3z" fill-rule="evenodd"/>
<path d="M127.9 132.3h3v1.4h-3z" fill-rule="evenodd"/>
<path d="M133 132.3h3v1.4h-3z" fill-rule="evenodd"/>
<path d="M133 128h3v1.4h-3z" fill-rule="evenodd"/>
</g>
<path d="M130.1 123.2h3.7v2.6h-3.7z" fill-rule="evenodd" fill="#fff"/>
<path d="M153.6 132.1h2.7v6.5h-3.6v-5.6z" fill="none" stroke="#687d89" stroke-width=".21"/>
<path d="M150.4 132.5h3v1.4h-3z" fill-rule="evenodd" fill="#e5b867" stroke="#ae8943" stroke-width=".21"/>
<circle cx="151.9" cy="133.2" r=".44" fill="#a62f24"/>
<g fill="#e5b867" stroke="#ae8943" stroke-width=".21">
<path d="M150.4 134.7h3v1.3h-3z" fill-rule="evenodd"/>
<path d="M150.4 136.8h3v1.4h-3z" fill-rule="evenodd"/>
<path d="M155.5 136.8h3v1.4h-3z" fill-rule="evenodd"/>
<path d="M155.5 132.5h3v1.4h-3z" fill-rule="evenodd"/>
</g>
<path d="M152.6 127.7h3.7v2.6h-3.7z" fill-rule="evenodd" fill="#fff"/>
<path d="M182.6 120.2l1.7-1.7h5.1v6.7h-6.8z" fill="none" stroke="#687d89" stroke-width=".21"/>
<path d="M179.5 119.3h3.3v.6h-3.3z" fill-rule="evenodd" fill="#e5b867" stroke="#ae8943" stroke-width=".21"/>
<circle cx="181.2" cy="119.6" r=".44" fill="#a62f24"/>
<g fill="#e5b867" stroke="#ae8943" stroke-width=".21">
<path d="M179.5 120.4h3.3v.7h-3.3z" fill-rule="evenodd"/>
<path d="M179.5 121.5h3.3v.7h-3.3z" fill-rule="evenodd"/>
<path d="M179.5 122.6h3.3v.7h-3.3z" fill-rule="evenodd"/>
<path d="M179.5 123.8h3.3v.6h-3.3z" fill-rule="evenodd"/>
<path d="M189.2 123.8h3.3v.6h-3.3z" fill-rule="evenodd"/>
<path d="M189.2 122.6h3.3v.7h-3.3z" fill-rule="evenodd"/>
<path d="M189.2 121.5h3.3v.7h-3.3z" fill-rule="evenodd"/>
<path d="M189.2 120.4h3.3v.7h-3.3z" fill-rule="evenodd"/>
<path d="M189.2 119.3h3.3v.6h-3.3z" fill-rule="evenodd"/>
</g>
<path d="M184.2 114h3.6v2.7h-3.6z" fill-rule="evenodd" fill="#fff"/>
<path d="M148.2 108.2l.9-.9h2.7v6.5h-3.6z" fill="none" stroke="#687d89" stroke-width=".21"/>
<path d="M145.9 107.8h3v1.3h-3z" fill-rule="evenodd" fill="#e5b867" stroke="#ae8943" stroke-width=".21"/>
<circle cx="147.4" cy="108.4" r=".44" fill="#a62f24"/>
<g fill="#e5b867" stroke="#ae8943" stroke-width=".21">
<path d="M145.9 109.9h3v1.4h-3z" fill-rule="evenodd"/>
<path d="M145.9 112h3v1.4h-3z" fill-rule="evenodd"/>
<path d="M151 112h3v1.4h-3z" fill-rule="evenodd"/>
<path d="M151 107.8h3v1.3h-3z" fill-rule="evenodd"/>
</g>
<path d="M148.1 102.9h3.7v2.6h-3.7z" fill-rule="evenodd" fill="#fff"/>
<text font-size="6.7" fill="#18313e" x="10.6" y="12.3">PCB B - component side and pin 1</text>
<text font-size="3.2" fill="#a14d16" x="10.6" y="19.1">ASSEMBLY REVIEW - NOT FOR ORDER | 2026-11-10 | Top view, not mirrored</text>
<g font-size="3.2" fill="#18313e">
<text x="14.8" y="27.2">90 x 65 mm | origin (0,0) = upper-left Edge.Cuts corner</text>
<text x="226" y="37">READING THE DRAWING</text>
<text x="14.8" y="185.9">J2 = 24 V input; J3 = heater; J4 = passive NTC probe (15k).</text>
<text x="14.8" y="190.5">C8/C10: pad 1 positive. D9: pad 1 cathode, BUCK_SW.</text>
<text x="14.8" y="195.1">U1 tab/pad 3 = PGND. NT1 = copper only; do not populate.</text>
<text x="14.8" y="199.7">R13 uses Vishay-specific lands; see page 3.</text>
</g>
<g font-size="2.8" fill="#18313e">
<text x="226" y="44.4">Grey: native F.Fab outlines.</text>
<text x="226" y="50.1">Gold: copper lands.</text>
<text x="226" y="55.7">Red dot: native pad 1.</text>
<text x="226" y="61.4">Holes: white centres.</text>
<text x="226" y="67">All components on top.</text>
<text x="226" y="72.7">TP pads on BACK: separate map.</text>
<text x="226" y="78.3">Not a stencil/rotation approval.</text>
<text x="10.6" y="202.9">A0.4.2 / B0.5.2 | Native KiCad geometry | PCB corner coordinates in mm; not a printable 1:1 template.</text>
<text x="277.6" y="202.9">2</text>
</g>
<g font-size="2.3" fill="#123e53">
<text x="188.2" y="44.5">J3</text>
<text x="74.3" y="53.1">F1</text>
<text x="98" y="48.6">J10</text>
<text x="146.2" y="52">D2</text>
<text x="110.1" y="59.9">Q2</text>
<text x="48" y="64.5">J2</text>
<text x="55.6" y="74">C8</text>
<text x="167.7" y="74.3">Q1</text>
<text x="195.8" y="76.8">D4</text>
<text x="78.4" y="88.1">D9</text>
<text x="114.7" y="88.1">D3</text>
<text x="101.2" y="91.6">R8</text>
<text x="123.5" y="91.4">R10</text>
<text x="157.5" y="93.8">R3</text>
<text x="182.3" y="91.6">R4</text>
<text x="30.7" y="97.1">NT1</text>
<text x="139.5" y="100.6">C6</text>
<text x="102.4" y="102.9">L1</text>
<text x="134.5" y="102.7">D6</text>
<text x="148.5" y="105.2">U5</text>
<text x="193.5" y="107.4">C5</text>
<text x="167.7" y="110.6">R12</text>
<text x="18.3" y="117.3">R9</text>
<text x="132.7" y="118.6">C1</text>
<text x="139.5" y="114.1">C7</text>
<text x="184.5" y="116.3">U4</text>
<text x="204.8" y="116.4">R6</text>
<text x="30.7" y="123">C10</text>
<text x="53.9" y="125.6">U1</text>
<text x="130.5" y="125.4">U2</text>
<text x="162" y="123.6">D8</text>
<text x="195.8" y="125.4">C4</text>
<text x="20.1" y="126.3">D5</text>
<text x="60" y="127.9">R13</text>
<text x="69.3" y="128.2">C9</text>
<text x="153" y="130">U3</text>
<text x="162" y="129.7">C3</text>
<text x="173.3" y="129.9">R7</text>
<text x="204.8" y="129.9">R5</text>
<text x="136.1" y="137.8">C2</text>
<text x="141.7" y="132.1">R1</text>
<text x="175.5" y="137">D7</text>
<text x="181.6" y="135.8">R11</text>
<text x="146.2" y="138.9">R2</text>
<text x="50.1" y="147.6">J1</text>
<text x="63" y="146.2">F2</text>
<text x="93.5" y="147.6">J6</text>
<text x="147" y="147.6">J7</text>
<text x="210.6" y="148.9">J4</text>
</g>
</svg>
